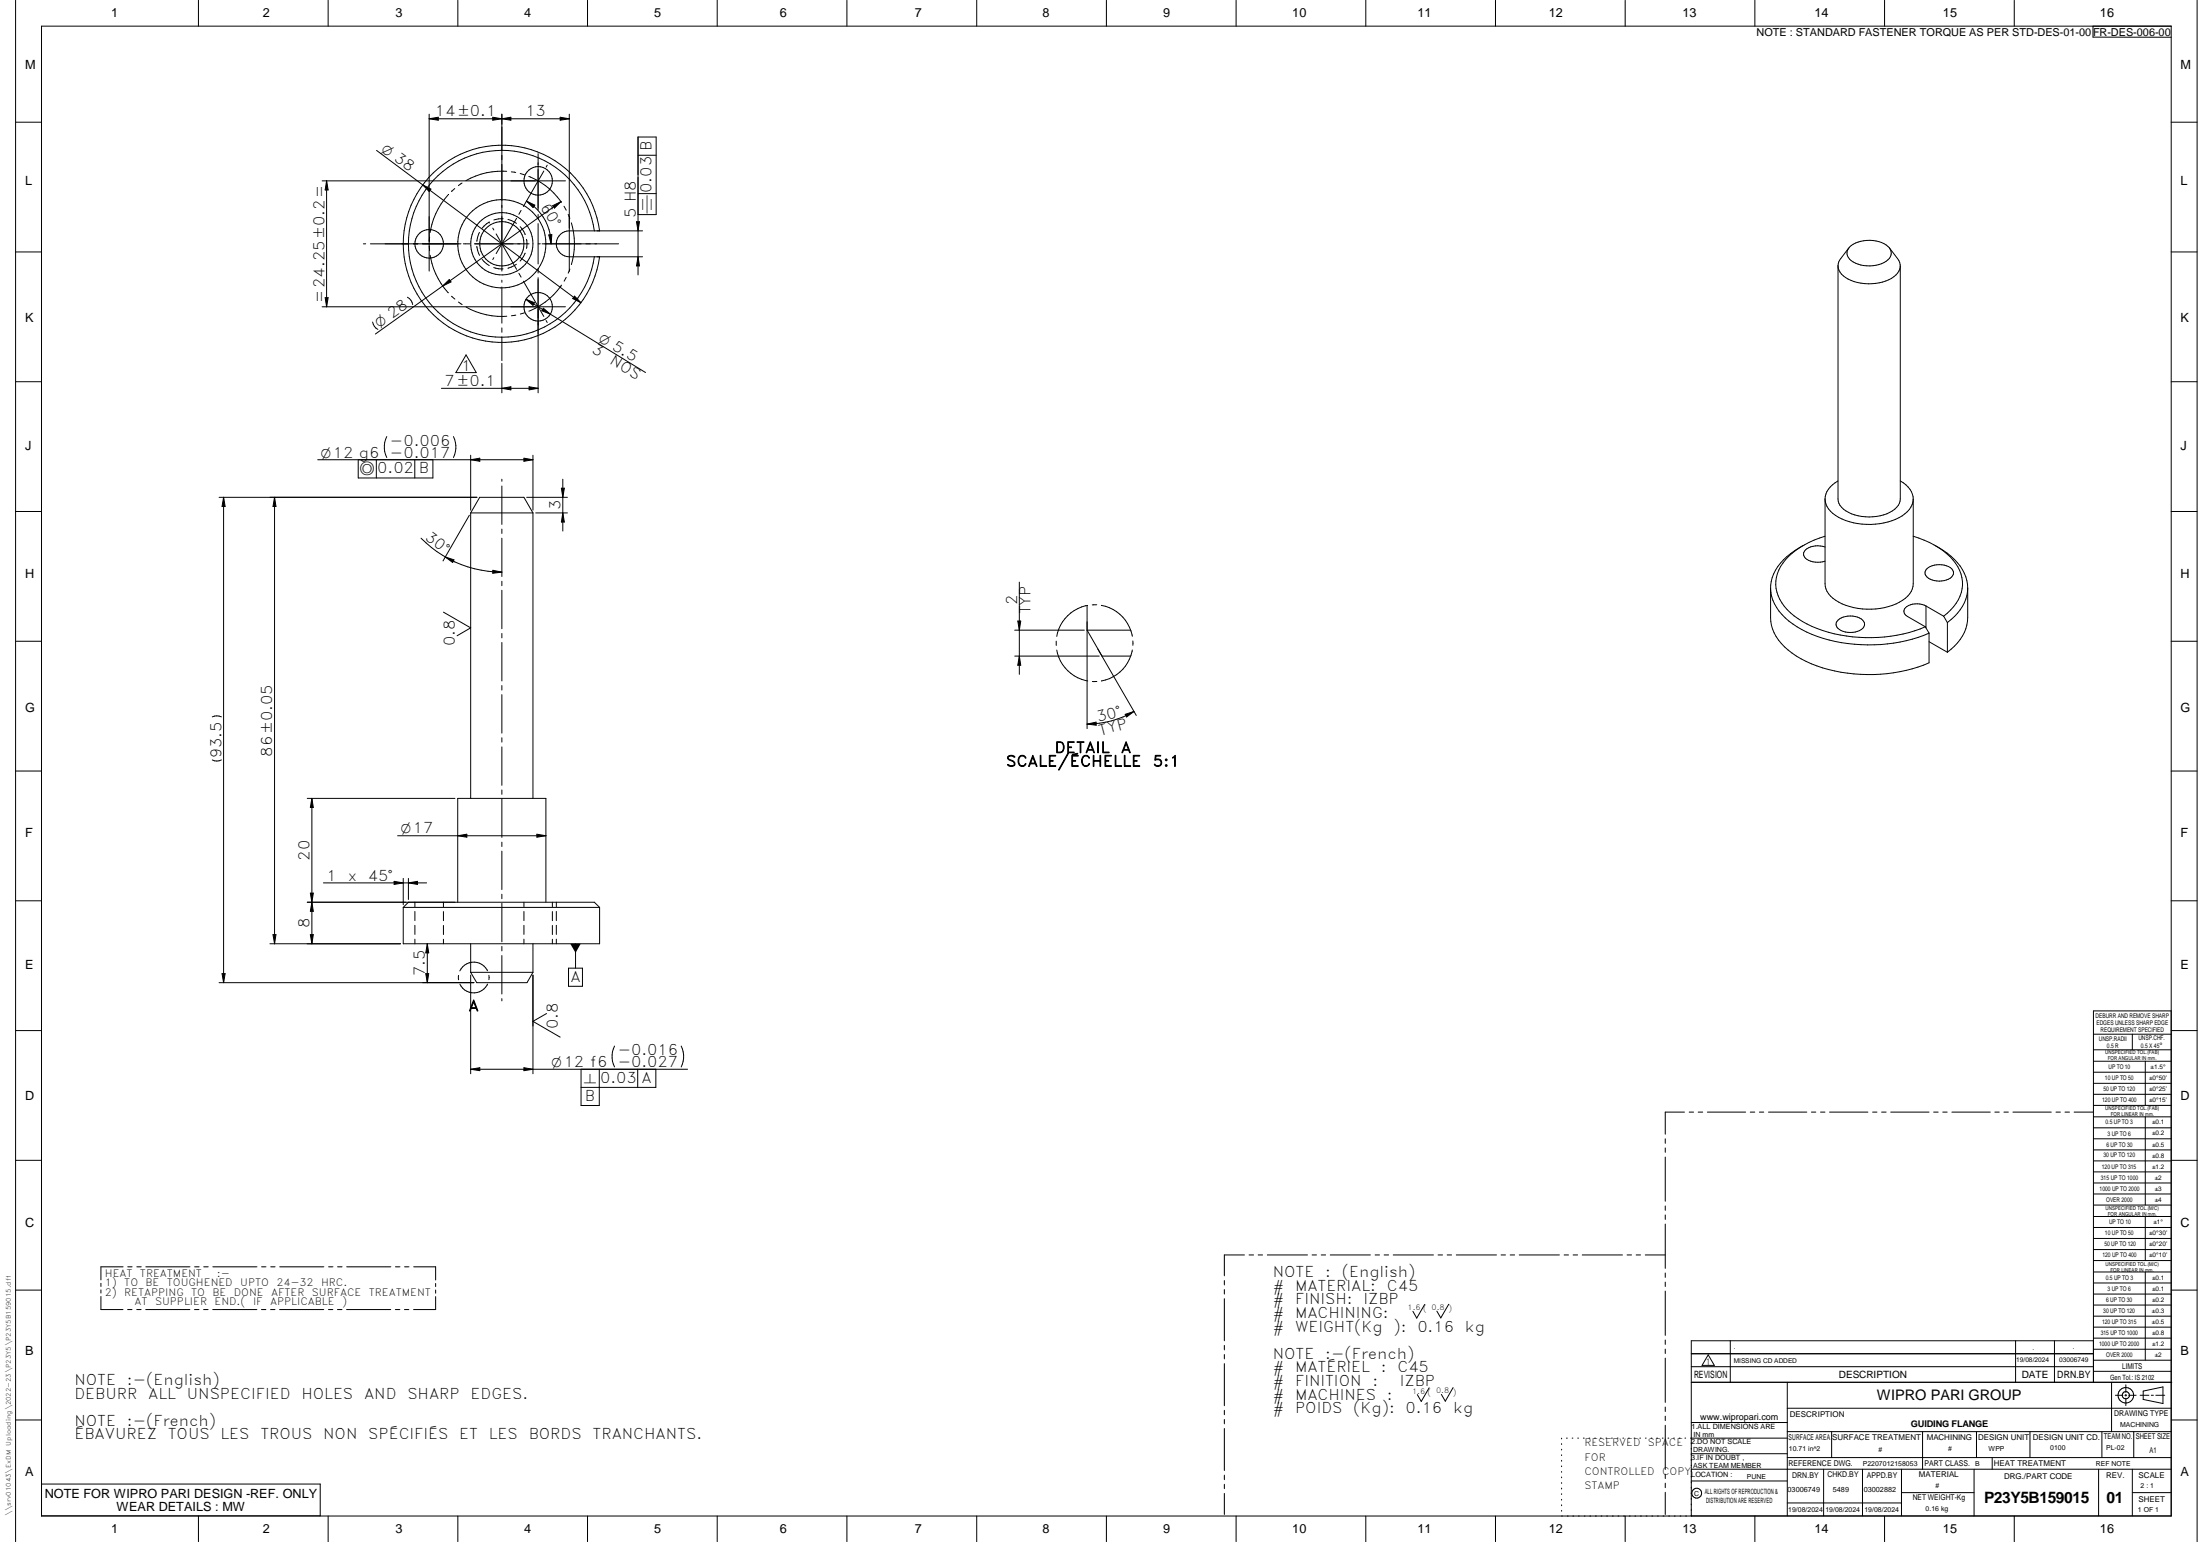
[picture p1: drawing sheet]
<svg xmlns="http://www.w3.org/2000/svg" width="848mm" height="594mm" viewBox="0 0 848 594" stroke-linecap="round" stroke-linejoin="round" font-family="sans-serif">
<g fill="none" stroke="#000" stroke-width=".39">
<path d="M6 .1v593.9M16 10.1h821v574h-821zM76.5 .1v10M126.5 .1v10M176.5 .1v10M226.5 .1v10M276.5 .1v10M326.5 .1v10M376.5 .1v10M426.5 .1v10M476.5 .1v10M526.5 .1v10"/>
<path d="M576.5 .1v10M626.5 .1v10M676.5 .1v10M726.5 .1v10M776.5 .1v10M806.8 10.1v4.2l30.2 .1M847 .1v593.9M6 47.1h10M145.2 58l78.7 58.6M165.4 45.8h54.1M165.4 44v60.4M165.4 45.8l3.6-.6v1.1z"/>
<path d="M189.9 45.2l3.6 .6-3.6 .5zM193.5 45.8l3.4-.6v1.1zM193.5 44v60.4M207.4 59.2v21.7M215.9 45.2l3.6 .6-3.6 .5zM219.5 44v60.4M246 59.8h6.9M837 47.1h10M124.2 69.7h93.8M125.9 69.7v48.5M125.9 69.7l.6 3.5h-1.2zM163 71.2l3.1 1.7-.7 .9z"/>
<path d="M172.7 75.1a28 28 0 0 0-6.9 14.5M175.3 72.6l-1.3 1.2M178.1 70.5l-1.4 1M195.3 66a27.5 27.5 0 0 0-15.7 3.6M197.1 66.2l1.7 .3M200.5 66.8l1.7 .6M202.9 77.5l3.3 1.5-.7 1zM202.9 77.5a19 19 0 0 1 9.5 16.4M203.8 67.9a27.5 27.5 0 0 1 12.4 9.7M209.6 65.9l-7.8 13.6M210.9 63.6l-.4 .8M213.1 79.2l3.1-1.5-2.5 2.5z"/>
<path d="M216.2 77.7l-71.5 51M216.2 77.6l.3 .4M217.4 79.5l.9 1.5M246 74.6h6.9M6 97.1h10M140.1 93.9h.9M142.8 93.9h34.9M165.5 95l.1 1.6M165.6 91.4l-.1 1.4M165.8 98.3a27.7 27.7 0 0 0 7 14.5M178.6 93.9h2.6M183 93.9h21"/>
<path d="M183.8 94.9l1.1 3.5M184.8 89.5l-1 3.5M185.9 99.9l2.7 2.4M188.6 85.6h.1M188.6 85.6l-2.8 2.3M189.9 87.9l.5 .7M190.4 99.3l-.5 .7M191.3 90.1l7.8 13.7M194 84.3l-3.6 .5M195.8 84.5l3.3 1.6M199.1 84.1l-7.8 13.6M200.5 87.3l1.3 1.8 .6 1.3"/>
<path d="M200.9 81.1l-.9 1.5M202.4 97.5l-1.9 3.1M202.9 92.2l.3 1.7-.3 1.8M207.4 93.9h.9M207.4 82.6v1.7M207.4 86.1v15.6M209 93.9h29.5M211.5 90.5l1.2-.1-.3 3.5zM219 82.6l.7 1.6M220.3 85.9a27.9 27.9 0 0 1 0 16M229.1 88.9a36 36 0 0 0-55.1-25.3 36 36 0 0 0 0 60.7 36 36 0 0 0 55.1-25.4M231.1 88.9a38 38 0 0 0-58.1-27 38 38 0 0 0 0 64.1 38 38 0 0 0 58.1-27.1"/>
<path d="M245.4 85.4h1.1l-.5 3.5zM246 82.7h6.9v-29.9h-6.9v53.1M246 98.9l.5 3.5h-1.1zM247.7 88.9h-28.2a5 5 0 0 0-5.1 5 5 5 0 0 0 5.1 5h28.2M712.7 95.5l-3.6 4.8-.6 2.1M713 95.2a12 12 0 0 1 15.3 .3 3.4 3.4 0 0 1-1.2 5.2 12.5 12.5 0 0 1-14.1-.9 3.2 3.2 0 0 1 0-4.6zM728.3 95.5l3.2 4.1a4.6 4.6 0 0 1-1.4 7 17.8 17.8 0 0 1-19.5-.3 5.4 5.4 0 0 1-2.1-3.9M837 97.1h10M124.2 118.2h93.8M125.3 114.7h1.2l-.6 3.5zM157.1 114.5a3.9 3.9 0 0 1 2 2.8M170.6 110.2l2.6-2.5 .7 .9z"/>
<path d="M174.1 114.1l1.2 1.1M176.7 116.4l1.4 .9M179.7 118.3a27.7 27.7 0 0 0 15.7 3.5M190.3 103.1l1.9 .4 1.7 .1M193.5 107.9v.9M193.5 110.6v13.9M199.1 101.8l-3.3 1.5M200 105.3l.9 1.5M201.8 108.3l7.8 13.6M202.8 115.3l3.2 1.3-.6 1zM202.8 115.3l9.3 5.7M207.4 103.5v1.7"/>
<path d="M207.4 107v44.3M209.5 118.7l2.6 2.3-3.2-1.3zM216.5 109.9a27.3 27.3 0 0 1-12.6 10M218.3 106.8l-.8 1.5M219.7 103.7l-.7 1.5M221.5 114.1l2.4 2.5-3.1-1.6zM708.5 102.4v89.8a7.1 7.1 0 0 0 5.2 5.8 17.4 17.4 0 0 0 17.4-2.5 4.6 4.6 0 0 0 1.4-3.3v-89.8M143.6 124.1a3.9 3.9 0 0 0 2.1 2.8M179.7 136.7l3.9 6.9h-7.9zM193.5 126.3v1.7M193.5 129.8v9.1M193.5 140v11.3"/>
<path d="M198.8 121.4l-1.7 .3M202.2 120.5l-1.6 .5M210.5 123.5l.4 .7M212.1 121l36.7 22.5M6 147.1h10M170.1 149.6h37.3M193.5 149.6l3.4-.6v1.2zM204 149l3.4 .6-3.4 .6zM837 147.1h10M122.5 177.1h82.9M145.1 177.1v7M149.1 168.2a9.1 9.1 0 0 0 0 8.1"/>
<path d="M159.9 177.1v7M166.9 177.1v7h-28.8v-7M174.8 168.2a9.1 9.1 0 0 1 0 8.1M181.4 177.1l3.6-.6v1.2zM181.4 175.4v21.2M202 176.5l3.4 .6-3.4 .6zM205.4 175.4v21.2M6 197.1h10M84.5 191.6h99.4M86.2 191.6l.6 3.5h-1.2zM86.2 191.6v187M105.8 191.6v172"/>
<path d="M105.8 191.6l.6 3.5h-1.2zM180.9 198.5l-10.1 17.6M181.4 197.6h24M181.4 197.6v110M193.5 184.6v.8M193.5 187.2v14.9M203 191.6h15.7M205.4 197.6l-3.4-6h-17.1l-3.5 6M205.4 197.6v110M206.5 197.6h12.2M216.4 188.1h1.2l-.6 3.5zM217 197.6l.6 3.5h-1.2z"/>
<path d="M217 184.6v20M703.5 192.2v32.7a8.5 8.5 0 0 0 5.3 7.1 25.8 25.8 0 0 0 25.7-1.5 7.3 7.3 0 0 0 3-5.6v-32.7M708.5 185.3a8.5 8.5 0 0 0-5 6.9M732.5 185.3a7.5 7.5 0 0 1 4.6 9.1 14.1 14.1 0 0 1-10.9 7.1 25.1 25.1 0 0 1-19.7-3.7 7.4 7.4 0 0 1-3-5.6M837 197.1h10M162.3 207.3a43.6 43.6 0 0 0 31.2 13.1M171.7 214.6l3.3 1.1-.5 1zM190 219.7l3.5 .7-3.6 .5zM193.5 203.8v1.7M193.5 207.3v14.8M695.1 210.2a22.3 22.3 0 0 0-12.3 13.8 15 15 0 0 0 5.4 14 46.8 46.8 0 0 0 29.2 10.4 58.7 58.7 0 0 0 26.2-4.5M703.5 206.6a27.7 27.7 0 0 0-17.8 13 13.9 13.9 0 0 0 4.5 16.5 46 46 0 0 0 28.9 9.6 55.4 55.4 0 0 0 23.1-4.2"/>
<path d="M703.5 210.7a7.4 7.4 0 0 0-7.9 1.7 2.73 2.73 0 0 0 2.4 3.8l2.8 .4 2.7-.4M737.5 206.6a29.4 29.4 0 0 1 17.2 11.8 13.3 13.3 0 0 1-2.7 16.6l-2.7 2.4M742.8 219.1a7.7 7.7 0 0 1 9.9 .5 2.73 2.73 0 0 1-2.4 3.8 7.4 7.4 0 0 1-7.9-1.6 1.98 1.98 0 0 1 .4-2.7zM746 210.2a22.5 22.5 0 0 1 12.2 13.4l.3 2.9M170.9 235.8l10.5 6.1-5.2 3M193.5 223.9v1.7M193.5 227.4v14.8M392.3 239.3h1.2l-.6 3.5zM392.9 224.3v35.5M419.1 233.3v47.4M419.3 233.3a14.7 14.7 0 0 0-11.9 11.9M422.8 233h-1.8"/>
<path d="M424.6 233.2a14.8 14.8 0 0 1 11.9 12M682.5 226.5v11.5a17.3 17.3 0 0 0 8.3 13.6 53.6 53.6 0 0 0 34.1 8.2 56.8 56.8 0 0 0 18.7-4.4v-11.5M708.5 238.9a7.6 7.6 0 0 1 9.9 .5 2.73 2.73 0 0 1-2.4 3.8 7.4 7.4 0 0 1-7.9-1.6 1.98 1.98 0 0 1 .4-2.7zM742.4 233.5a7.1 7.1 0 0 0-8.2 1.1 2.13 2.13 0 0 0 1.2 2.9l6.8 4M742.4 233.5v8.4M742.4 233.5l6.9 3.9M749.3 237.4l1.4 2.5M750.7 239.9v11.4M758.5 226.5v11.5a17 17 0 0 1-7.8 13.3M758.5 226.5a17 17 0 0 1-7.8 13.4M6 247.1h10M193.5 244.1v1.6"/>
<path d="M193.5 247.5v14.8M391.2 252.8h32.6M391.2 242.8h26.8M392.9 252.8l.6 3.5h-1.2zM407.2 247v1.7M407.4 250.4a14.7 14.7 0 0 0 11.9 11.9M423.2 250l14.8 25.6M435.9 242.8h-16.8l5.7 10h11.1M436.5 250.4a14.7 14.7 0 0 1-11.9 11.9M436.7 246.9v1.7M742.2 241.5l1.4 2.4M743.6 247.2l7.1 4.1"/>
<path d="M837 247.1h10M85.3 276.2a4.2 4.2 0 0 0-3.5 0M193.5 264.1v1.8M193.5 267.6v14.8M419.1 279l3.4-.8 .1 1.2zM421.1 262.6h1.7M433.7 275.2l3.4-1.1-2.8 2.1zM437.1 274.1a35.7 35.7 0 0 1-18 4.9M6 297.1h10M85.3 292.8a3.9 3.9 0 0 1-3.5 0M193.5 284.2v1.7M193.5 287.7v14.9"/>
<path d="M837 297.1h10M118.4 307.6h57M120.2 307.6v56M120.2 307.6l.6 3.5h-1.2zM193.5 304.3v1.7M193.5 307.8v14.8M151.9 339.6l3.5 .5-3.5 .6zM153.3 322h57.1M155.4 338.4v10.2M157.4 338.4v8.1M176.4 322l3.6-.6v1.1zM193.5 324.4v1.7"/>
<path d="M193.5 327.9v14.8M207 321.4l3.4 .6-3.4 .5zM6 347h10M118.4 347.6h110.7l2 2M119.6 344.1h1.2l-.6 3.5zM120.2 347.6l.6 3.5h-1.2zM124.7 340.1h39.8M155.4 349.6v14h75.7v-14M155.4 349.6h75.7M157.4 340.1l3.6-.5v1.1zM157.4 347.6l-2 2M159.9 347.6v1.7"/>
<path d="M159.9 351.2v3.5M159.9 356.5v3.5M170.9 347.6v1.8M170.9 351.2v3.5M170.9 356.5v3.5M176.4 347.6v-40h34v40M193.5 344.5v1.7M193.5 348v14.8M202 347.6v1.7M202 351.2v3.5M202 356.5v3.5M212.9 347.6v1.8"/>
<path d="M212.9 351.2v3.5M212.9 356.5v3.5M214.5 347.6v1.7M214.5 351.2v3.5M214.5 356.5v3.5M837 347h10M84.5 378.6h98.2M85.6 375.1h1.2l-.6 3.5zM104.1 363.6h50.3M105.2 360.1h1.2l-.6 3.5zM119.6 360.1h1.2l-.6 3.5zM159.9 361.8v1.8"/>
<path d="M164.1 375.1h1.2l-.6 3.5zM164.7 363.6l.6 3.5h-1.2zM164.7 363.6v15M170.9 361.9v1.7M176.8 375.8v1.7M181.4 374.6h24M181.4 374.6l2.4 4h19.4l2.2-4M181.4 363.6v11M181.4 375.7v38M187.9 374a5.9 5.9 0 0 0-5.3-3.3 5.9 5.9 0 0 0-5.4 3.4M188 379.1a5.9 5.9 0 0 1-5.4 3.4 5.9 5.9 0 0 1-5.3-3.3M188.5 375.8v1.6"/>
<path d="M193.5 364.6v1.8M193.5 368.1v14.8M202 361.8v1.8M205.4 375.7v38M205.4 363.6v11M212.9 361.9v1.7M214.5 361.8v1.8M219.2 373h5.3v7h-5.3zM221.9 363.6v9.4M6 397h10M193.5 384.7v.9M210.7 390.5l-5.3 3 10.5 6.1"/>
<path d="M807 398.4h30M822 398.4v6.1M837 397h10M837 389.5h-30v143.1M181.4 411.9l3.6-.5v1.1zM181.4 411.9h83.6M202 411.4l3.4 .5-3.4 .6zM231 411.9v14h-7v-14M236.9 403a9 9 0 0 0 0 8.1M245.8 411.9v7M252.8 411.9v7h-28.8M262.6 403a9 9 0 0 1 0 8.1"/>
<path d="M807 404.5h30M807 408.9h30M807 413.1h30M807 417.4h30M827 408.9v17M641.9 438.7v1.8M649.4 428.5h-7.5v8.5M651.2 428.5h1.7M654.6 428.5h1.8M658.2 428.5h14.7M674.7 428.5h1.7M678.2 428.5h1.7"/>
<path d="M681.7 428.5h14.8M698.3 428.5h1.7M701.8 428.5h1.7M705.3 428.5h14.7M721.9 428.5h1.7M725.3 428.5h1.8M728.9 428.5h14.7M745.4 428.5h1.7M748.9 428.5h1.7M752.4 428.5h14.8M769 428.5h1.7M772.5 428.5h1.7"/>
<path d="M776 428.5h14.7M792.6 428.5h1.7M796 428.5h1.8M799.5 428.5h7.4M807 421.6h30M807 425.9h30M807 430.3h30M807 434.5h30M807 438.7h30M827 430.3v34M6 447h10M641.9 442.3v1.6"/>
<path d="M641.9 445.8v17M807 443h30M807 447.3h30M807 451.5h30M807 455.8h30M807 460h30M837 447h10M641.9 464.6v1.7M641.9 468.1v1.7M641.9 471.6v17.1M807 464.3h30M807 468.7h30"/>
<path d="M807 472.9h30M807 477.1h30M827 468.7v16.9M6 497h10M38.9 494.4v1.2M38.9 497v1.2M38.9 499.5v5h8.5M47.5 488.1h-8.6v5M49.2 488.1h1.7M52.7 488.1h1.7M56.2 488.1h17M75 488.1h1.8"/>
<path d="M78.5 488.1h1.8M82 488.1h17.1M100.8 488.1h1.7M104.4 488.1h1.6M107.8 488.1h17M126.7 488.1h1.7M130.1 488.1h1.8M133.6 488.1h17.1M152.4 488.1h1.8M156 488.1h1.6M159.5 488.1h8.4v5M167.9 499.5v5h-8.5"/>
<path d="M167.9 494.5v1.2M167.9 497v1.2M472 493.4v1.6M472 496.8v1.8M479.7 483.5h-7.7v8M481.5 483.5h1.7M485 483.5h1.7M488.5 483.5h15.5M505.8 483.5h1.7M509.3 483.5h1.7M512.8 483.5h15.5M530.1 483.5h1.7"/>
<path d="M533.6 483.5h1.7M537.1 483.5h15.5M554.4 483.5h1.7M557.9 483.5h1.7M561.4 483.5h15.5M578.7 483.5h1.6M582.2 483.5h1.7M585.6 483.5h15.5M603 483.5h1.6M606.4 483.5h1.8M609.9 483.5h15.5M627.2 483.5h1.7"/>
<path d="M630.7 483.5h1.7M634.2 483.5h7.7M641.9 490.4v1.7M641.9 493.9v1.7M641.9 497.4v17.1M807 481.4h30M807 485.6h30M807 490.1h30M807 494.3h30M807 498.6h30M827 490.1v33.9M837 497h10"/>
<path d="M49.2 504.5h1.7M52.7 504.5h1.7M56.2 504.5h17M75 504.5h1.7M78.5 504.5h1.7M82 504.5h17M100.8 504.5h1.7M104.3 504.5h1.7M107.8 504.5h17M126.6 504.5h1.7M130.1 504.5h1.7M133.6 504.5h17"/>
<path d="M152.4 504.5h1.7M155.9 504.5h1.7M472 500.3v16.3M472 518.3v1.8M549.2 502.6l-3.1 5.2-1.4-2.6M558.5 502.5l-3.1 5.2-1.5-2.6M641.9 516.3v1.6M641.9 519.8v1.7M667 516.6v16M777 516.6v16M792 516.6v16M807 502.8h30"/>
<path d="M807 507.1h30M807 511.3h30M807 515.5h30M807 519.8h30M807 516.6h-155v67.5M472 521.8v1.7M472 525.4v16.2M550.9 534.7l-3 5.2-1.5-2.6M560.2 534.6l-3.1 5.2-1.5-2.6M641.9 523.2v17.1M652 532.6h185.2M652 521.5h155"/>
<path d="M652 526.5h155M658.5 522l2.4 4h-4.8zM689 532.6v51.4M807 524h30M807 528.3h30M814 532.6v19M815.5 537.5h2.8M819.1 537.5h.7M819.5 533.5v2.9M819.5 537.2v.7M819.5 538.7v2.8M820.6 537.5h2.9"/>
<path d="M825 537.5h3.4M826.2 535.9l7.6-1.6v6.4l-7.6-1.5zM829.3 537.5h.8M831 537.5h3.5M6 547.1h10M472 543.3v1.7M472 546.9v1.7M472 550.3v16.2M602 554.1v.3M602 556.2v.3M602 558.3v.3M603.8 554.1h.4"/>
<path d="M606 554.1h.3M608.2 554.1h.3M610.4 554.1h.3M612.6 554.1h.3M614.7 554.1h.3M616.9 554.1h.3M619.1 554.1h.3M621.2 554.1h.3M623.4 554.1h.3M625.6 554.1h.3M627.8 554.1h.3M629.9 554.1h.4"/>
<path d="M632.1 554.1h.3M634.3 554.1h.3M636.5 554.1h.3M638.6 554.1h.3M640.8 554.1h.3M641.9 542.1v1.7M641.9 545.6v1.7M641.9 549.1v17M643 554.1h.3M645.2 554.1h.3M647.3 554.1h.4M649.5 554.1h.3"/>
<path d="M652 548h37M689 542.5h148M689 551.6h148M689 554.1h-37.3M706.1 551.6v10M741.1 551.6v14.4M761.9 551.6v10M782.5 551.6v10M810.3 551.6v10M822.5 551.6v10M837 547.1h10M16 571.8h107.4v12.2h-107.4"/>
<path d="M472 568.3v1.8M472 571.8v1.7M472 575.4v8.1M602 560.5v.3M602 562.6v.3M602 564.8v.3M602 566.9v.3M602 569v.3M602 571.2v.3M602 573.3v.4M602 575.5v.3M602 577.6v.3"/>
<path d="M602 579.8v.3M641.9 567.9v1.7M641.9 571.4v1.8M641.9 574.9v8.6M652 570.6h37M652 560.1h37M689 561.6h148M689 579h44M703 566v18M718 566v18M733 575.1h28M733 566v18"/>
<path d="M761 566v18M768 561.6v4.4M809 566v18M822 566v18M822 575.1h15M837 566h-185M76.5 584.1v9.9M126.5 584.1v9.9M176.5 584.1v9.9M226.5 584.1v9.9M276.5 584.1v9.9M326.5 584.1v9.9"/>
<path d="M376.5 584.1v9.9M426.5 584.1v9.9M476.5 584.1v9.9M526.5 584.1v9.9M576.5 584.1v9.9M602 581.9v.3M626.5 584.1v9.9M652 584h185M676.5 584.1v9.9M726.5 584.1v9.9M776.5 584.1v9.9"/>
<circle cx="207.4" cy="69.7" r="5.5"/>
<circle cx="165.4" cy="93.9" r="5.5"/>
<circle cx="193.4" cy="93.9" r="12"/>
<circle cx="193.4" cy="93.9" r="8.5"/>
<circle cx="193.5" cy="93.9" r="17"/>
<circle cx="207.4" cy="118.2" r="5.5"/>
<circle cx="819.5" cy="537.5" r="2.99"/>
<circle cx="819.5" cy="537.5" r="1.39"/>
<circle cx="654.1" cy="575.3" r="1.9"/>
</g>
<g fill="#000">
<path d="M165.4 45.8l3.6-.6v1.1zM189.9 45.2l3.6 .6-3.6 .5zM193.5 45.8l3.4-.6v1.1zM215.9 45.2l3.6 .6-3.6 .5zM125.9 69.7l.6 3.5h-1.2zM163 71.2l3.1 1.7-.7 .9zM202.9 77.5l3.3 1.5-.7 1zM213.1 79.2l3.1-1.5-2.5 2.5zM211.5 90.5l1.2-.1-.3 3.5zM245.4 85.4h1.1l-.5 3.5zM125.3 114.7h1.2l-.6 3.5zM170.6 110.2l2.6-2.5 .7 .9z"/>
<path d="M202.8 115.3l3.2 1.3-.6 1zM209.5 118.7l2.6 2.3-3.2-1.3zM221.5 114.1l2.4 2.5-3.1-1.6zM246 98.9l.5 3.5h-1.1zM193.5 149.6l3.4-.6v1.2zM204 149l3.4 .6-3.4 .6zM181.4 177.1l3.6-.6v1.2zM202 176.5l3.4 .6-3.4 .6zM86.2 191.6l.6 3.5h-1.2zM105.8 191.6l.6 3.5h-1.2zM216.4 188.1h1.2l-.6 3.5zM171.7 214.6l3.3 1.1-.5 1z"/>
<path d="M190 219.7l3.5 .7-3.6 .5zM217 197.6l.6 3.5h-1.2zM392.3 239.3h1.2l-.6 3.5zM392.9 252.8l.6 3.5h-1.2zM419.1 279l3.4-.8 .1 1.2zM433.7 275.2l3.4-1.1-2.8 2.1zM120.2 307.6l.6 3.5h-1.2zM151.9 339.6l3.5 .5-3.5 .6zM157.4 340.1l3.6-.5v1.1zM176.4 322l3.6-.6v1.1zM207 321.4l3.4 .6-3.4 .5zM120.2 347.6l.6 3.5h-1.2z"/>
<path d="M119.6 344.1h1.2l-.6 3.5zM85.6 375.1h1.2l-.6 3.5zM105.2 360.1h1.2l-.6 3.5zM119.6 360.1h1.2l-.6 3.5zM164.1 375.1h1.2l-.6 3.5zM164.7 363.6l.6 3.5h-1.2zM219.8 363.6h4.1l-2 3.5zM181.4 411.9l3.6-.5v1.1zM202 411.4l3.4 .5-3.4 .6z"/>
</g>
<g font-size="6">
<text x="764.8" y="578.9">P23Y5B159015</text>
<text x="812.1" y="578.9">01</text>
</g>
<g font-size="5.7">
<text x="167.6" y="44.9">14±0.1</text>
<text x="202.5" y="44.9">13</text>
<text x="251.2" y="74.3" transform="rotate(-90 251.2 74.3)">0.03 B</text>
<text x="208.1" y="79.6" transform="rotate(60 208.1 79.6)">60°</text>
<text x="245.1" y="83.9" transform="rotate(-90 245.1 83.9)">5 H8</text>
<text x="125.1" y="116.5" transform="rotate(-90 125.1 116.5)">=24.25±0.2=</text>
<text x="227.7" y="135.7" transform="rotate(31 227.7 135.7)">3</text>
<text x="177.7" y="143">1</text>
<text x="234.7" y="140" transform="rotate(31 234.7 140)">NOS</text>
<text x="171.4" y="148.7">7±0.1</text>
<text x="150.3" y="171.7">-0.006</text>
<text x="150.3" y="176.3">-0.017</text>
<text x="145.4" y="182.4">0.02 B</text>
<text x="216.1" y="196.6" transform="rotate(-90 216.1 196.6)">3</text>
<text x="163.6" y="207.8" transform="rotate(37 163.6 207.8)">30°</text>
<text x="392" y="233" transform="rotate(-90 392 233)">2</text>
<text x="397.3" y="236.7" transform="rotate(-90 397.3 236.7)">TYP</text>
<text x="175.3" y="249" transform="rotate(-90 175.3 249)">0.8</text>
<text x="423.3" y="278.2" transform="rotate(-15 423.3 278.2)">30°</text>
<text x="424.1" y="283.4" transform="rotate(-15 424.1 283.4)">TYP</text>
<text x="85.3" y="292.1" transform="rotate(-90 85.3 292.1)">93.5</text>
<text x="104.9" y="291.5" transform="rotate(-90 104.9 291.5)">86±0.05</text>
<text x="406.6" y="290">DETAIL</text>
<text x="432.1" y="290">A</text>
<text x="387.8" y="295.3">SCALE/ÉCHELLE</text>
<text x="444.4" y="295.3">5:1</text>
<text x="119.3" y="331.6" transform="rotate(-90 119.3 331.6)">20</text>
<text x="125.9" y="339.3">1</text>
<text x="134" y="339.3">x</text>
<text x="141.8" y="339.3">45°</text>
<text x="119.3" y="357.6" transform="rotate(-90 119.3 357.6)">8</text>
<text x="163.8" y="376.2" transform="rotate(-90 163.8 376.2)">7.5</text>
<text x="219.9" y="378.2">A</text>
<text x="180.6" y="389.5">A</text>
<text x="215.1" y="396.5" transform="rotate(-90 215.1 396.5)">0.8</text>
<text x="238.1" y="406.5">-0.016</text>
<text x="231.4" y="417.2">0.03 A</text>
<text x="225.5" y="424.2">B</text>
<text x="490.6" y="492">NOTE</text>
<text x="510.8" y="492">:</text>
<text x="517.3" y="492">(English)</text>
<text x="490.6" y="497.2">#</text>
<text x="499.2" y="497.2">MATERIAL:</text>
<text x="534.7" y="497.2">C45</text>
<text x="490.6" y="502.5">#</text>
<text x="499.2" y="502.5">FINISH:</text>
<text x="525.6" y="502.5">IZBP</text>
<text x="490.6" y="507.7">#</text>
<text x="499.2" y="507.7">MACHINING:</text>
<text x="490.6" y="513">#</text>
<text x="499.2" y="513">WEIGHT(Kg</text>
<text x="537.2" y="513">):</text>
<text x="546.4" y="513">0.16</text>
<text x="564.7" y="513">kg</text>
<text x="490.6" y="523.5">NOTE</text>
<text x="510.8" y="523.5">:-(French)</text>
<text x="28.7" y="533.6">NOTE</text>
<text x="48.9" y="533.6">:-(English)</text>
<text x="490.6" y="528.7">#</text>
<text x="490.6" y="534">#</text>
<text x="499.2" y="528.7">MATÉRIEL</text>
<text x="499.2" y="534">FINITION</text>
<text x="529" y="534">:</text>
<text x="532.3" y="528.7">:</text>
<text x="538.7" y="528.7">C45</text>
<text x="539.6" y="534">IZBP</text>
<text x="28.7" y="538.8">DEBURR</text>
<text x="57.1" y="538.8">ALL</text>
<text x="72" y="538.8">UNSPECIFIED</text>
<text x="116.2" y="538.8">HOLES</text>
<text x="140.3" y="538.8">AND</text>
<text x="157" y="538.8">SHARP</text>
<text x="181.4" y="538.8">EDGES.</text>
<text x="490.6" y="539.2">#</text>
<text x="499.2" y="539.2">MACHINES</text>
<text x="534.7" y="539.2">:</text>
<text x="490.6" y="544.5">#</text>
<text x="499.2" y="544.5">POIDS</text>
<text x="521.7" y="544.5">(Kg):</text>
<text x="541.9" y="544.5">0.16</text>
<text x="560.1" y="544.5">kg</text>
<text x="28.7" y="549.3">NOTE</text>
<text x="48.9" y="549.3">:-(French)</text>
<text x="28.7" y="554.6">ÉBAVUREZ</text>
<text x="64.7" y="554.6">TOUS</text>
<text x="85" y="554.6">LES</text>
<text x="100.4" y="554.6">TROUS</text>
<text x="124.6" y="554.6">NON</text>
<text x="142" y="554.6">SPÉCIFIÉS</text>
<text x="177" y="554.6">ET</text>
<text x="188.4" y="554.6">LES</text>
<text x="203.8" y="554.6">BORDS</text>
<text x="228.4" y="554.6">TRANCHANTS.</text>
</g>
<text font-size="5.6" x="723.5" y="539.3">WIPRO PARI GROUP</text>
<g font-size="5.4">
<text x="146.7" y="58" transform="rotate(37 146.7 58)">O 38</text>
<text x="251.2" y="82.3" transform="rotate(-90 251.2 82.3)">d</text>
<text x="146.2" y="126.5" transform="rotate(-35 146.2 126.5)">O 28</text>
<text x="230.5" y="131.2" transform="rotate(31 230.5 131.2)">O 5.5</text>
<text x="123.7" y="176.3">O12 g6</text>
<text x="138.7" y="182.4">a</text>
<text x="154.5" y="321.1">O17</text>
<text x="212.6" y="411.1">O12 f6 -0.027</text>
<text x="225.1" y="417.2">n</text>
</g>
<g font-size="4.9">
<text x="42.9" y="6.6">1</text>
<text x="101.3" y="6.7">2</text>
<text x="152.5" y="6.7">3</text>
<text x="202.1" y="6.7">4</text>
<text x="252.1" y="6.7">5</text>
<text x="300.6" y="6.7">6</text>
<text x="352.6" y="6.7">7</text>
<text x="401.9" y="6.7">8</text>
<text x="448.4" y="6.7">9</text>
<text x="498.1" y="6.7">10</text>
<text x="546.4" y="6.7">11</text>
<text x="597" y="6.7">12</text>
<text x="648.5" y="6.6">13</text>
<text x="699.4" y="6.6">14</text>
<text x="749" y="6.7">15</text>
<text x="809.5" y="6.6">16</text>
<text x="9.7" y="26.7">M</text>
<text x="840.6" y="26.7">M</text>
<text x="9.7" y="71.4">L</text>
<text x="840.6" y="71.4">L</text>
<text x="9.7" y="124.2">K</text>
<text x="840.6" y="124.2">K</text>
<text x="9.7" y="173.4">J</text>
<text x="840.6" y="173.4">J</text>
<text x="9.7" y="222.7">H</text>
<text x="840.6" y="222.7">H</text>
<text x="9.7" y="274.3">G</text>
<text x="840.6" y="274.3">G</text>
<text x="9.7" y="322.6">F</text>
<text x="840.6" y="322.6">F</text>
<text x="9.7" y="373.3">E</text>
<text x="840.6" y="373.3">E</text>
<text x="9.7" y="423.8">D</text>
<text x="840.6" y="423.8">D</text>
<text x="9.7" y="472.8">C</text>
<text x="840.6" y="472.8">C</text>
<text x="9.7" y="522.1">B</text>
<text x="840.6" y="522.1">B</text>
<text x="9.7" y="568.7">A</text>
<text x="840.6" y="568.7">A</text>
<text x="17.2" y="577">NOTE FOR WIPRO PARI DESIGN -REF. ONLY</text>
<text x="44.9" y="582.3">WEAR DETAILS : MW</text>
<text x="42.9" y="590.6">1</text>
<text x="101.3" y="590.7">2</text>
<text x="152.5" y="590.7">3</text>
<text x="202.1" y="590.7">4</text>
<text x="252.1" y="590.7">5</text>
<text x="300.6" y="590.7">6</text>
<text x="352.6" y="590.7">7</text>
<text x="401.9" y="590.7">8</text>
<text x="448.4" y="590.7">9</text>
<text x="498.1" y="590.7">10</text>
<text x="546.4" y="590.7">11</text>
<text x="597" y="590.7">12</text>
<text x="648.5" y="590.6">13</text>
<text x="699.4" y="590.5">14</text>
<text x="749" y="590.7">15</text>
<text x="809.5" y="590.5">16</text>
</g>
<text font-size="4.2" x="677.1" y="13.9">NOTE : STANDARD FASTENER TORQUE AS PER STD-DES-01-00FR-DES-006-00</text>
<g font-size="3.9">
<text x="40.4" y="492">HEAT</text>
<text x="54" y="492">TREATMENT</text>
<text x="83.6" y="492">:-</text>
<text x="40.4" y="495.6">1)</text>
<text x="47.9" y="495.6">TO</text>
<text x="56.1" y="495.6">BE</text>
<text x="64.3" y="495.6">TOUGHENED</text>
<text x="92.6" y="495.6">UPTO</text>
<text x="106.5" y="495.6">24-32</text>
<text x="123.8" y="495.6">HRC.</text>
<text x="40.4" y="499.2">2)</text>
<text x="47.9" y="499.2">RETAPPING</text>
<text x="51.9" y="502.8">AT</text>
<text x="59.8" y="502.8">SUPPLIER</text>
<text x="73.7" y="499.2">TO</text>
<text x="81.9" y="499.2">BE</text>
<text x="82.7" y="502.8">END.(</text>
<text x="90.1" y="499.2">DONE</text>
<text x="97.6" y="502.8">IF</text>
<text x="104.1" y="502.8">APPLICABLE</text>
<text x="104.5" y="499.2">AFTER</text>
<text x="120.2" y="499.2">SURFACE</text>
<text x="131.9" y="502.8">)</text>
<text x="142.2" y="499.2">TREATMENT</text>
<text x="653" y="530.9">REVISION</text>
<text x="708.9" y="530.9">DESCRIPTION</text>
<text x="779.4" y="530.9">DATE</text>
<text x="793.1" y="530.9">DRN.BY</text>
<text x="610.8" y="557.1">RESERVED</text>
<text x="635.2" y="557.1">SPACE</text>
<text x="610.8" y="562.7">FOR</text>
<text x="610.8" y="568.3">CONTROLLED</text>
<text x="640.7" y="568.3">COPY</text>
<text x="610.8" y="573.8">STAMP</text>
</g>
<text font-size="3.6" x="736.6" y="549.8">GUIDING FLANGE</text>
<text font-size="3.5" x="655.4" y="547.1">www.wipropari.com</text>
<text font-size="3.4" x="657.3" y="525.7">1</text>
<g font-size="3.1">
<text x="818.1" y="527.3">LIMITS</text>
<text x="815" y="545.5">DRAWING TYPE</text>
<text x="690" y="546.1">DESCRIPTION</text>
<text x="689.5" y="554.6">SURFACE AREA</text>
<text x="706.2" y="554.6">SURFACE TREATMENT</text>
<text x="742.7" y="554.6">MACHINING</text>
<text x="762.5" y="554.6">DESIGN UNIT</text>
<text x="783.6" y="554.6">DESIGN UNIT CD.</text>
<text x="811" y="554.4">TEAM NO.</text>
<text x="823.3" y="554.5">SHEET SIZE</text>
<text x="828.6" y="559.9">A1</text>
<text x="689.4" y="564.9">REFERENCE DWG.</text>
<text x="690.8" y="569.3">DRN.BY</text>
<text x="704.4" y="569.2">CHKD.BY</text>
<text x="719.6" y="569.3">APPD.BY</text>
<text x="739.7" y="569.1">MATERIAL</text>
<text x="741.8" y="564.7">PART CLASS.</text>
<text x="768.6" y="564.7">HEAT TREATMENT</text>
<text x="772.5" y="569.7">DRG./PART CODE</text>
<text x="811.9" y="569.3">REV.</text>
<text x="824.4" y="569.4">SCALE</text>
<text x="737.3" y="578">NET WEIGHT-Kg</text>
<text x="824.4" y="578.5">SHEET</text>
</g>
<text font-size="3" x="832.4" y="403.9">°</text>
<g font-size="2.8">
<text x="542.6" y="504.8">1.6 ( 0.8 )</text>
<text x="813.4" y="531.5">Gen Tol.: IS 2102</text>
<text x="544.3" y="536.9">1.6 ( 0.8 )</text>
<text x="652.1" y="550.4">1.ALL DIMENSIONS ARE</text>
<text x="652" y="556.4">2.DO NOT SCALE</text>
<text x="652" y="562.5">3.IF IN DOUBT ,</text>
<text x="652" y="569.2">LOCATION :</text>
<text x="657.2" y="575.8">ALL RIGHTS OF REPRODUCTION &amp;</text>
<text x="689.1" y="575">03006749</text>
<text x="706.5" y="574.9">5489</text>
<text x="718.4" y="575">03002882</text>
<text x="657.7" y="579.2">DISTRIBUTION ARE RESERVED</text>
</g>
<g font-size="2.7">
<text x="817.3" y="549.9">MACHINING</text>
<text x="652.9" y="553.5">IN mm</text>
<text x="652.7" y="559.5">DRAWING.</text>
<text x="689.6" y="559.1">10.71 in^2</text>
<text x="724.1" y="559.2">#</text>
<text x="751" y="559.1">#</text>
<text x="766.6" y="559">WPP</text>
<text x="790.3" y="558.8">0100</text>
<text x="811.9" y="558.8">PL-02</text>
<text x="652.7" y="565.5">ASK TEAM MEMBER</text>
<text x="673.4" y="569.6">PUNE</text>
<text x="718.1" y="564.9">P2207012158053</text>
<text x="761.4" y="564.9">B</text>
<text x="807.9" y="564.9">REF NOTE</text>
<text x="746.1" y="573.2">#</text>
<text x="825.2" y="573.4">2 : 1</text>
<text x="653.1" y="576.3">C</text>
<text x="689.4" y="582.4">19/08/2024</text>
<text x="703.7" y="582.5">19/08/2024</text>
<text x="718.7" y="582.6">19/08/2024</text>
<text x="742.3" y="582.2">0.16 kg</text>
<text x="824.1" y="582.4">1 OF 1</text>
</g>
<g font-size="2.5">
<text x="807.8" y="392">DEBURR AND REMOVE SHARP</text>
<text x="808.2" y="394.8">EDGES UNLESS SHARP EDGE</text>
<text x="809.1" y="400.9">UNSP.RADII</text>
<text x="809.8" y="397.6">REQUIREMENT SPECIFIED</text>
<text x="824.4" y="400.7">UNSP.CHF.</text>
<text x="812.2" y="403.6">0.5 R</text>
<text x="825.3" y="403.9">0.5 X 45</text>
<text x="812.8" y="411.8">UP TO 10</text>
<text x="829.1" y="411.9">±1.5°</text>
<text x="811.4" y="416.1">10 UP TO 50</text>
<text x="828.5" y="416.1">±0°50'</text>
<text x="810.4" y="424.5">120 UP TO 400</text>
<text x="810.9" y="420.3">50 UP TO 120</text>
<text x="828.5" y="424.5">±0°15'</text>
<text x="828.5" y="420.3">±0°25'</text>
<text x="811.7" y="433.2">0.5 UP TO 3</text>
<text x="812.5" y="437.5">3 UP TO 6</text>
<text x="829.6" y="437.4">±0.2</text>
<text x="829.6" y="433.2">±0.1</text>
<text x="812" y="441.7">6 UP TO 30</text>
<text x="829.6" y="441.7">±0.5</text>
<text x="810.9" y="445.9">30 UP TO 120</text>
<text x="829.6" y="446">±0.8</text>
<text x="809.9" y="454.4">315 UP TO 1000</text>
<text x="810.3" y="450.2">120 UP TO 315</text>
<text x="829.6" y="450.2">±1.2</text>
<text x="830.7" y="454.4">±2</text>
<text x="809.4" y="458.7">1000 UP TO 2000</text>
<text x="830.6" y="458.7">±3</text>
<text x="811.9" y="463">OVER 2000</text>
<text x="830.7" y="463">±4</text>
<text x="813.1" y="471.6">UP TO 10</text>
<text x="830.1" y="471.6">±1°</text>
<text x="811.4" y="475.9">10 UP TO 50</text>
<text x="828.5" y="475.9">±0°30'</text>
<text x="810.4" y="484.4">120 UP TO 400</text>
<text x="811.2" y="480.1">50 UP TO 120</text>
<text x="828.5" y="484.4">±0°10'</text>
<text x="828.5" y="480.1">±0°20'</text>
<text x="811.7" y="493">0.5 UP TO 3</text>
<text x="812.4" y="497.2">3 UP TO 6</text>
<text x="829.6" y="497.3">±0.1</text>
<text x="829.6" y="493">±0.1</text>
<text x="811.9" y="501.5">6 UP TO 30</text>
<text x="829.6" y="501.5">±0.2</text>
<text x="810.8" y="505.8">30 UP TO 120</text>
<text x="829.6" y="505.8">±0.3</text>
<text x="809.8" y="514.3">315 UP TO 1000</text>
<text x="810.3" y="510.1">120 UP TO 315</text>
<text x="829.6" y="510">±0.5</text>
<text x="829.6" y="514.3">±0.8</text>
<text x="668.4" y="519.9">.</text>
<text x="783.5" y="520">.</text>
<text x="799.1" y="519.9">.</text>
<text x="809.2" y="518.5">1000 UP TO 2000</text>
<text x="829.6" y="518.5">±1.2</text>
<text x="668.4" y="524.9">MISSING CD ADDED</text>
<text x="777.2" y="524.8">19/08/2024</text>
<text x="793.8" y="524.8">03006749</text>
<text x="811.9" y="522.8">OVER 2000</text>
<text x="830.6" y="522.7">±2</text>
</g>
<g font-size="2.4">
<text x="4.1" y="556.9" transform="rotate(-90 4.1 556.9)">Uploading\2022-23\P23Y5\P23Y5B159015.dft</text>
<text x="4.1" y="584.1" transform="rotate(-90 4.1 584.1)">\\srv01043\ExDM</text>
</g>
<g font-size="2.1">
<text x="811.5" y="406.1">UNSPECIFIED TOL.(FAB)</text>
<text x="812.5" y="408.5">FOR ANGULAR IN mm.</text>
<text x="811.6" y="427.7">UNSPECIFIED TOL.(FAB)</text>
<text x="813.6" y="430.1">FOR LINEAR IN mm.</text>
<text x="811.7" y="466.1">UNSPECIFIED TOL.(M/C)</text>
<text x="812.5" y="468.5">FOR ANGULAR IN mm.</text>
<text x="811.7" y="487.6">UNSPECIFIED TOL.(M/C)</text>
<text x="813.6" y="489.9">FOR LINEAR IN mm.</text>
</g>
</svg>
